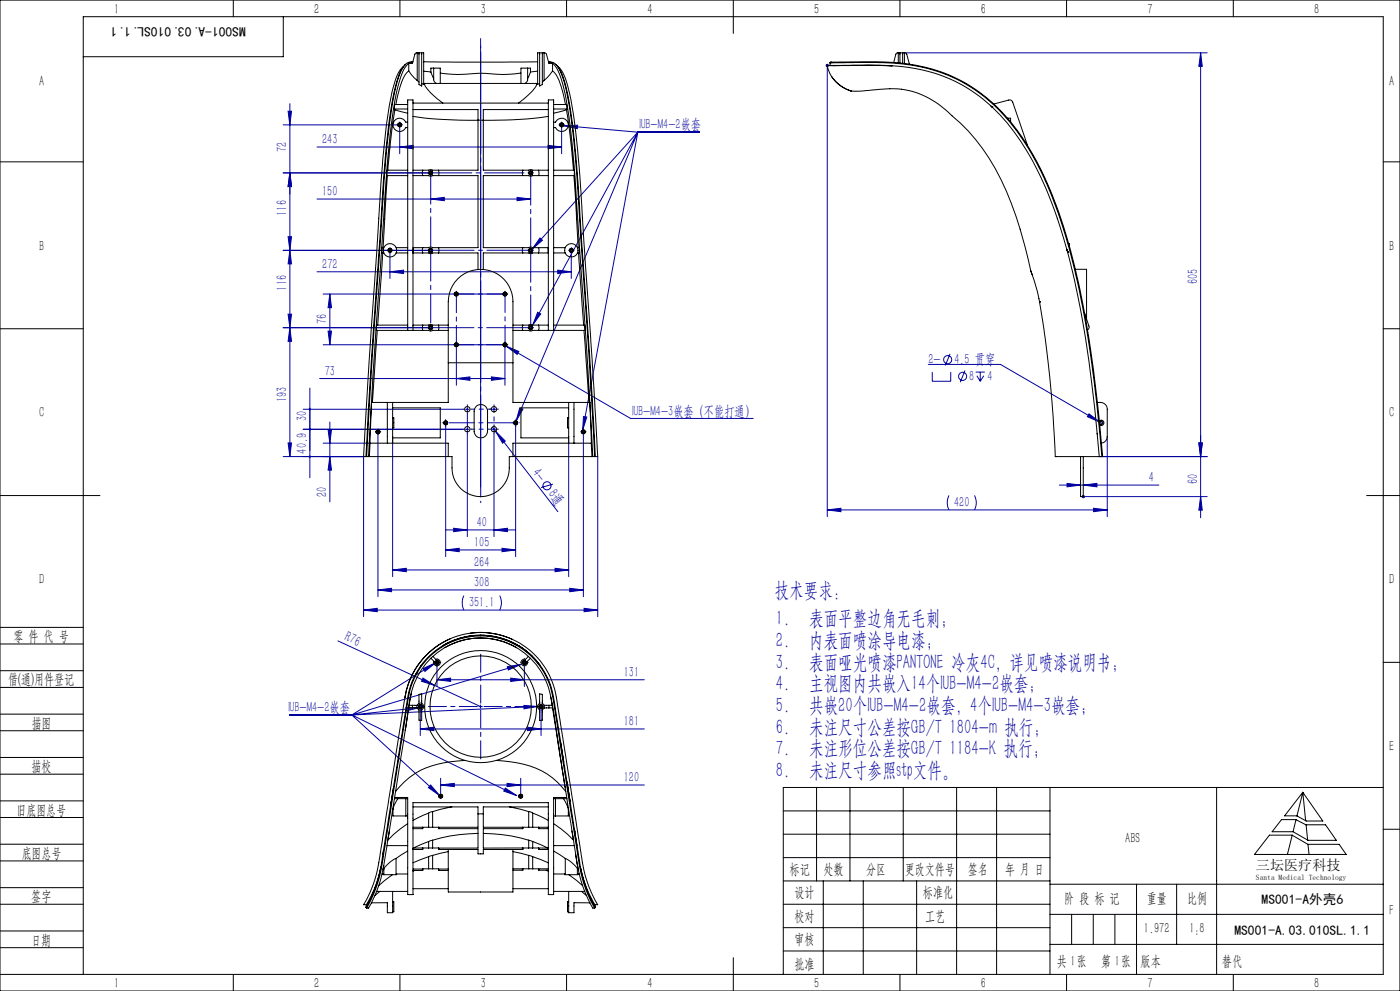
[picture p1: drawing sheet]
<svg xmlns="http://www.w3.org/2000/svg" width="420mm" height="297mm" viewBox="0 0 420 297" stroke-linecap="round" stroke-linejoin="round" font-family="sans-serif">
<g fill="none" stroke="#0000a0" stroke-width=".3">
<path d="M144.2 11.6v134.3M247.7 19.6h1M247.8 19.3l.7 .7M248.2 19.1v135.7M248.5 19.3l-.7 .7M270.8 15.8h91.4M360.2 15.8v139.4M360.2 15.8l.5 4.1h-1zM84.9 37.4h35.5M86.4 33.3h1.1l-.5 4.1zM87 31.1v105.7M119.9 36.9v1"/>
<path d="M119.9 38.2v7.9M168 37.4h1M168.5 36.9v1M168.5 38.2v7.9M169.2 37.7l4.1-.2-.1 1.1zM169.2 37.7l22.1 1.9M191.3 39.6h18.5M191.3 39.6l-31.7 35.1M191.3 39.6l-31.5 57.8M191.3 39.6l-36.5 86.6M191.3 39.6l-16.5 89.3M87 51.8l.5 4.1h-1.1z"/>
<path d="M95.1 44.1h73.4M95.1 59.7h64.1M119.9 44.1l4.1-.5v1zM129.2 59.7l4.1-.5v.9zM129.2 51.3v1M129.7 51.8h-44.8M155.1 59.2l4.1 .5-4.1 .4zM158.7 51.8h1M159.2 51.3v1M164.4 43.6l4.1 .5-4.1 .5zM86.4 70.9h1.1l-.5 4.1zM87 75l.5 4.1h-1.1z"/>
<path d="M117 74.5v1M117 75.8v7.7M129.2 74.5v1M129.7 75h-44.8M158.7 75h1M159.2 74.5v1M162 71.3l.7 .7-3.1 2.7zM170.9 75h1M171.4 74.5v9M84.9 98.2h44.8M86.4 94.2h1.1l-.5 4zM87 98.2l.5 4.1h-1.1z"/>
<path d="M95.1 81.5h76.3M98.4 99.2h1l-.4 4.1zM99 88.1l.4 4.1h-1zM99 88.1v15.2M117 81.5l4.1-.5v1zM129.2 97.7v1M136.9 87.6v1M151.5 87.6v1M152 88.1h-55.1M158.7 98.2h1M159.2 97.7v1M161.3 93.6l.9 .5-2.4 3.3z"/>
<path d="M167.3 81l4.1 .5-4.1 .5zM93 116.3v26.9M95.9 113.4h55.6M136.9 102.8v12.7M136.9 113.4l4.1-.4v1zM147.4 113l4.1 .4-4.1 .6zM151.5 102.8v12.7M151.9 103.7l3.7 1.6-.4 .9zM151.9 103.7l37.3 21.7h36.8M152 103.3h-55.1M278.5 109.2h21.6l29.9 17.3M279.7 111.5v2.8h5.5v-2.8"/>
<path d="M285 106l-1.4 3.5M289.5 111.1l-1.4 3.4M292.7 111.5h2.8M293.1 112.6l1 1.7M294.1 111.5v2.8M295.1 112.6l-1 1.7M84.9 136.8h24.2v48M86.4 132.7h1.1l-.5 4.1zM90.9 122.7h48M96.9 132.8h14.1M98.4 128.8h1l-.4 4zM99 136.8l.4 4.1h-1z"/>
<path d="M99 126.5v23.9M112.9 129.4h1M113.4 128.9v49.9M117.8 130.8v42M133.2 126.7h1M133.7 126.2v40.6M138.9 128.7h-48M139.7 122.7h1M139.7 128.7h1M140.2 122.1v1.1M140.2 128.1v1M140.2 129.9v30.9"/>
<path d="M147.7 122.7h1M147.7 128.7h1M147.7 128l1 1.3M148.2 122.1v1.1M148.2 128.1v1M148.2 129.9v30.9M148.7 129.3l2.9 2.9-.8 .6zM148.7 129.3l18.7 24M154.2 126.7h1M154.7 126.2v40.6M155.9 122.2l1 .4-2.1 3.6zM170.6 130.8v42"/>
<path d="M174.5 129.4h1M175 128.9v49.9M175 124.8l1 .2-1.2 3.9zM179.3 136.8v48M326.7 124l3.3 2.5-3.8-1.6zM329.7 136.8h32.5M330 126.5l.8 .5M332.2 130.8v24M359.7 132.7h1l-.5 4.1zM133.8 158.8h20.8M136.1 158.3l4.1 .5-4.1 .5zM148.2 158.8l4.1-.5v1z"/>
<path d="M165.9 145.1l-3.6 1M248.2 152.8h84M248.2 152.8l4.1-.5v1zM284.7 148.5l-.5 2.2 .5 2.1M292.3 148.5l.6 1.9-.1 .9-.5 1.5M317.8 145.4h29.9M320.1 144.9l4.1 .5-4.1 .5zM324.6 148.5l.7 .7M325 148.3v1M325 145.4l4.1-.5v1zM325.3 148.5l-.7 .7M328.1 152.3l4.1 .5-4.1 .5z"/>
<path d="M360.2 148.8l.5 4.1h-1zM362.2 148.8h-37.7M113.4 176.8l4.1-.5v1zM113.4 176.8h61.6M117.8 170.8l4.1-.5v1zM117.8 170.8h52.8M133.7 164.8l4.1-.5v1zM133.7 164.8h21M139.2 178.5l-.5 1.8v1.3l.5 1.2M149.9 178.5l.5 1.8-.5 2.5M150.6 164.3l4.1 .5-4.1 .5zM166.5 170.3l4.1 .5-4.1 .5z"/>
<path d="M170.9 176.3l4.1 .5-4.1 .5zM101.4 192.1l29 13.3M109.1 182.8l4.1-.5v1zM109.1 182.8h70.2M130.6 198.5h1M130.7 198.6l-25.1 15.7M131.1 198v7.7M152.2 199.8l4-.7-3.7 1.7zM156.2 199.1l-50.6 15.2M156.8 198.5h1M157.3 198v7.7M175.2 182.3l4.1 .5-4.1 .5z"/>
<path d="M87 214.3h18.6M105.6 214.3l26.3 24.1M105.6 214.3l49.4 24.1M121.7 212l4.2 .1-4.1 .9zM125.6 211.8h1M125.9 212.1l-20.3 2.2M126.1 211.3v9.1M126.1 218.5l4.1-.6v1.1zM126.1 218.5h67.2M126.9 203.2l3.5 2.2-3.9-1.2zM126.9 200.4l3.8-1.8-3.2 2.6zM130.4 205.4l13.8 6.4"/>
<path d="M131.1 203.7l4.1-.5v1zM131.1 203.7h62.2M143.7 211.8h1M144.2 211.3v1M153.2 203.2l4.1 .5-4.1 .5zM157.2 211.4l4.1 .3-4.1 .7zM158.2 217.9l4.1 .6-4.1 .5zM161.3 211.7l-55.7 2.6M161.8 211.8h1M162.3 211.3v9.1M129.2 235.3l2.7 3.1-3.4-2.4zM132.2 235.3l4.1-.5v1z"/>
<path d="M132.2 233.3v5.3M132.2 235.3h61.1M151.6 236.2l3.4 2.2-3.9-1.3zM152.1 234.8l4.1 .5-4.1 .5zM156.2 233.3v5.3"/>
<circle cx="284.3" cy="107.8" r="1.2"/>
<circle cx="288.8" cy="112.8" r="1.2"/>
<circle cx="164.1" cy="145.6" r="1.21"/>
</g>
<g fill="none" stroke="#0000a0" stroke-width=".3" stroke-dasharray="30.5 1.3 1.3 1.3">
<path d="M119.4 37.4h-.3M119.9 36.9v-.3M119.9 37.9v.3M120.4 37.4h.3M168 37.4h-.3M168.5 36.9v-.3M168.5 37.9v.3M169 37.4h.3M128.7 51.8h-.3M129.2 51.3v-.3M158.7 51.8h-.3M159.2 51.3v-.3"/>
<path d="M159.7 51.8h.3M116.5 75h-.3M117 74.5v-.3M117 75.5v.3M117.5 75h.3M128.7 75h-.3M129.2 74.5v-.3M158.7 75h-.3M159.2 74.5v-.3M159.7 75h.3M170.9 75h-.3M171.4 74.5v-.3"/>
<path d="M171.4 75.5v.3M171.9 75h.3M128.7 98.2h-.3M129.2 97.7v-.3M129.2 98.7v.3M136.4 88.1h-.3M136.9 87.6v-.3M151 88.1h-.3M151.5 87.6v-.3M152 88.1h.3M158.7 98.2h-.3M159.2 97.7v-.3"/>
<path d="M159.2 98.7v.3M159.7 98.2h.3M136.4 103.3h-.3M136.9 102.8v-.3M136.9 103.8v.3M137.4 103.3h.3M151.5 102.8v-.3M151.5 103.8v.3M152 103.3h.3M112.9 129.4h-.3M113.4 128.9v-.3M113.4 129.9v.3"/>
<path d="M113.9 129.4h.3M132.7 126.7h.1M133.7 125.7h.1M133.7 127.7v.1M139.2 122.6h-.3M139.2 128.6h-.3M140.2 121.6v-.3M140.2 123.6v3.8M140.2 127.6v-.3M140.2 129.6v.3M141.2 128.6h.3M147.2 122.6h-.3"/>
<path d="M148.2 121.6v-.3M148.2 127.6v-.3M148.2 129.6v.3M149.2 122.6h.3M149.2 128.6h.3M153.7 126.7h.1M154.7 125.7h.1M154.7 127.7v.1M155.7 126.7h.1M174.5 129.4h-.3M175 128.9v-.3M175 129.9v.3"/>
<path d="M175.5 129.4h.3M130.1 198.5h-.1M131.1 197.5v-.1M131.1 199.5v.2M132.1 198.5h.1M156.3 198.5h-.1M157.3 197.5v-.1M157.3 199.5v.2M158.3 198.5h.1M125.1 211.7h-.1M126.1 210.7v-.1M126.1 212.7v.2"/>
<path d="M127.1 211.7h.1M161.3 211.7h-.1M162.3 210.7v-.1M162.3 212.7v.2M163.3 211.7h.1"/>
</g>
<path d="M143.2 211.7h-14.7M144.2 210.7v-14.7M144.2 212.7v14.7M145.2 211.7h14.7" fill="none" stroke="#0000a0" stroke-width=".3" stroke-dasharray="30.5 1.3 1.3 1.3" stroke-dashoffset="25"/>
<path d="M159.2 52.3v22.2" fill="none" stroke="#0000a0" stroke-width=".3" stroke-dasharray="30.5 1.3 1.3 1.3" stroke-dashoffset="21.3"/>
<path d="M136.9 88.6v14M151.5 88.6v13.9M151 103.3h-13.9" fill="none" stroke="#0000a0" stroke-width=".3" stroke-dasharray="30.5 1.3 1.3 1.3" stroke-dashoffset="25.4"/>
<path d="M129.2 52.3v21.5" fill="none" stroke="#0000a0" stroke-width=".3" stroke-dasharray="30.5 1.3 1.3 1.3" stroke-dashoffset="21.6"/>
<path d="M129.7 51.8h27.5" fill="none" stroke="#0000a0" stroke-width=".3" stroke-dasharray="30.5 1.3 1.3 1.3" stroke-dashoffset="18.6"/>
<path d="M129.2 75.5v21.3" fill="none" stroke="#0000a0" stroke-width=".3" stroke-dasharray="30.5 1.3 1.3 1.3" stroke-dashoffset="21.7"/>
<path d="M129.7 75h28.9" fill="none" stroke="#0000a0" stroke-width=".3" stroke-dasharray="30.5 1.3 1.3 1.3" stroke-dashoffset="17.9"/>
<path d="M159.2 75.5v22" fill="none" stroke="#0000a0" stroke-width=".3" stroke-dasharray="30.5 1.3 1.3 1.3" stroke-dashoffset="21.4"/>
<path d="M129.7 98.2h28.7" fill="none" stroke="#0000a0" stroke-width=".3" stroke-dasharray="30.5 1.3 1.3 1.3" stroke-dashoffset="18"/>
<path d="M137.4 88.1h13.4" fill="none" stroke="#0000a0" stroke-width=".3" stroke-dasharray="30.5 1.3 1.3 1.3" stroke-dashoffset="25.7"/>
<path d="M134.7 126.7h19.1" fill="none" stroke="#0000a0" stroke-width=".3" stroke-dasharray="30.5 1.3 1.3 1.3" stroke-dashoffset="22.8"/>
<path d="M141.2 122.6h6.3" fill="none" stroke="#0000a0" stroke-width=".3" stroke-dasharray="30.5 1.3 1.3 1.3" stroke-dashoffset="29.2"/>
<path d="M148.2 123.6v3.9" fill="none" stroke="#0000a0" stroke-width=".3" stroke-dasharray="30.5 1.3 1.3 1.3" stroke-dashoffset="30.5"/>
<path d="M147.2 128.6h-5.7" fill="none" stroke="#0000a0" stroke-width=".3" stroke-dasharray="30.5 1.3 1.3 1.3" stroke-dashoffset="29.5"/>
<path d="M144.2 13.9v136.7" fill="none" stroke="#0000a0" stroke-width=".3" stroke-dasharray="30.5 1.3 1.3 1.3" stroke-dashoffset="-1.7"/>
<g fill="none" stroke="#000" stroke-width=".3">
<path d="M0 0h420v297h-420zM70 0v5M85 5v12h-60M120 0v5M170 0v5M220 0v10M270 0v5M320 0v5M370 0v5M0 48.5h25M415 48.5h5M0 98.5h25"/>
<path d="M415 98.5h5M0 148.5h30M410 148.5h10M0 193h25M0 188h25M415 198.5h5M0 206h25M0 201h25M0 219h25M0 214h25M0 232h25M0 227h25"/>
<path d="M245 236v28M255 236v28M271 236v28M287 236v56M299 236v56M315 236v56M365 236v56M390.8 237.5l6 8.6h-4.9l-2.9-1.6h-3.6zM390.8 237.5l-1.7 7M390.8 237.5l.9 8.5M415 236h-180v56M0 245h25"/>
<path d="M0 240h25M0 258h25M0 253h25M235 243h80M235 250h80M235 257h80M380.8 250.3h6.8l4.8 2.7h9.3l2.2 3.1h-27.6zM384.5 245.6h4.3l3 1.6h5.9l3.2 4.6h-8.5l-4.5-2.5h-6.3zM387.7 250.3l-1.5 5.8M388.8 245.7l-.9 3.6M391.8 247.2l.5 4.5M392.4 253l.3 3.1"/>
<path d="M415 248.5h5M0 271h25M0 266h25M0 279h25M235 271h80M235 264h80M235 278h80M247 264v28M259 264v28M275 264v28M315 274h100M315 265h100"/>
<path d="M321.5 274v9M328 274v9M334.5 274v9M341 265v27M353 265v18M0 292h415v-287h-390v287M0 284h25M70 292v5M120 292v5M170 292v5M220 287v10M235 285h80"/>
<path d="M270 292v5M315 283h100M320 292v5M370 292v5"/>
</g>
<g fill="#0000a0">
<path d="M126.9 203.2l3.5 2.2-3.9-1.2z"/>
<path d="M148.7 129.3l2.9 2.9-.8 .6z"/>
<path d="M151.9 103.7l3.7 1.6-.4 .9zM162 71.3l.7 .7-3.1 2.7zM169.2 37.7l4.1-.2-.1 1.1zM161.3 93.6l.9 .5-2.4 3.3zM155.9 122.2l1 .4-2.1 3.6zM175 124.8l1 .2-1.2 3.9zM129.2 235.3l2.7 3.1-3.4-2.4zM151.6 236.2l3.4 2.2-3.9-1.3zM121.7 212l4.2 .1-4.1 .9zM126.9 200.4l3.8-1.8-3.2 2.6zM152.2 199.8l4-.7-3.7 1.7zM157.2 211.4l4.1 .3-4.1 .7z"/>
<path d="M248.2 152.8l4.1-.5v1zM328.1 152.3l4.1 .5-4.1 .5z"/>
<path d="M360.2 148.8l.5 4.1h-1zM359.7 132.7h1l-.5 4.1z"/>
<path d="M155.1 59.2l4.1 .5-4.1 .4zM129.2 59.7l4.1-.5v.9zM152.1 234.8l4.1 .5-4.1 .5zM132.2 235.3l4.1-.5v1zM153.2 203.2l4.1 .5-4.1 .5zM131.1 203.7l4.1-.5v1z"/>
<path d="M119.9 44.1l4.1-.5v1zM164.4 43.6l4.1 .5-4.1 .5zM117 81.5l4.1-.5v1zM167.3 81l4.1 .5-4.1 .5zM136.9 113.4l4.1-.4v1zM147.4 113l4.1 .4-4.1 .6zM117.8 170.8l4.1-.5v1zM166.5 170.3l4.1 .5-4.1 .5zM133.7 164.8l4.1-.5v1zM150.6 164.3l4.1 .5-4.1 .5zM113.4 176.8l4.1-.5v1zM170.9 176.3l4.1 .5-4.1 .5zM136.1 158.3l4.1 .5-4.1 .5zM148.2 158.8l4.1-.5v1zM126.1 218.5l4.1-.6v1.1zM158.2 217.9l4.1 .6-4.1 .5zM326.7 124l-.5 .9 3.8 1.6z"/>
<path d="M86.4 94.2h1.1l-.5 4zM87 75l.5 4.1h-1.1zM87 51.8l.5 4.1h-1.1zM86.4 33.3h1.1l-.5 4.1z"/>
<path d="M86.4 132.7h1.1l-.5 4.1zM87 98.2l.5 4.1h-1.1zM92.7 136.6a.34 .34 0 0 0 .1 .5 .34 .34 0 0 0 .5-.2 .34 .34 0 0 0-.3-.4v.3v-.3zM92.7 128.4v.5l.3 .1v-.3v.3a.34 .34 0 0 0 .2-.5 .34 .34 0 0 0-.5-.1z"/>
<path d="M99 88.1l.4 4.1h-1zM98.4 99.2h1l-.4 4.1zM87 51.8l.5 4.1h-1.1zM86.4 70.9h1.1l-.5 4.1zM92.7 122.4v.4l.3 .2v-.3v.3a.34 .34 0 0 0 .2-.5 .34 .34 0 0 0-.5-.1zM92.7 128.4a.34 .34 0 0 0 .1 .5 .34 .34 0 0 0 .5-.2 .34 .34 0 0 0-.3-.4v.4v-.4z"/>
<path d="M98.4 128.8h1l-.4 4zM99 136.8l.4 4.1h-1z"/>
<path d="M360.2 15.8l.5 4.1h-1zM359.7 132.7h1l-.5 4.1z"/>
<path d="M109.1 182.8l4.1-.5v1zM175.2 182.3l4.1 .5-4.1 .5z"/>
<path d="M320.1 144.9l4.1 .5-4.1 .5zM325 145.4l4.1-.5v1z"/>
</g>
<g fill="none" stroke="#000" stroke-width=".3">
<path d="M121 19.9a9.3 9.3 0 0 0-2.8 5.5 185.3 185.3 0 0 0-4.1 32.3l-3.4 50.5-1.6 28.6h1.7M121.6 19.3l-.9 1.1-.9 1.9-1.3 4.4a140.6 140.6 0 0 0-3 21.8l-4.1 60.1-1.6 28.2M123.9 18.6l-.6 .1a6.4 6.4 0 0 0-3.2 4.7 125.5 125.5 0 0 0-3.9 25.5l-4.8 71.7M123.9 18.5a3.1 3.1 0 0 0-3.3 2.2l-.8 1.8a101.9 101.9 0 0 0-3.9 23.2l-4.2 60.9-1.7 30.2M125.2 15.8h.5M125.2 15.8l-.7 .3-.8 2.9h-1.1v2.3M125.2 15.8v8.3M125.7 15.8v9.5l.8 .5v-10M125.7 15.8h.8M126.5 15.8h.6v9.4M127.1 18.5h34.2M161.9 15.8h-.6v9.4l.6-.2"/>
<path d="M161.9 15.8v10l.8-.5v-9.5M161.9 15.8h.8M162.7 15.8h.5M163.2 15.8l.7 .3 .8 2.9h1.1v2.3M163.2 15.8v8.3M164.5 18.6a3.5 3.5 0 0 1 2.9 2.6 65.1 65.1 0 0 1 3.9 18.9 711.5 711.5 0 0 1 2.8 38l2.9 42.5M164.5 18.5a3.1 3.1 0 0 1 3.1 1.9 46.8 46.8 0 0 1 3.8 15.3 975.5 975.5 0 0 1 3.5 44.6l1.8 27 1.7 29.5M166.8 19.3l.8 .9 .8 1.6 1.4 4.1 1.3 6.7 1.2 9.3 1.1 13.1 3.4 50.8 1.8 31M167.3 19.9a8.7 8.7 0 0 1 2.9 5.5 169.9 169.9 0 0 1 4 30.6l3.8 57.1 1.3 23.7h-1.7M248.2 19.6a9.6 9.6 0 0 0 5.7 7.1l1.5 .6M248.2 19.6h5.7a127.3 127.3 0 0 1 20.8 1 45.8 45.8 0 0 1 29.6 19 103.7 103.7 0 0 1 14.9 32.3 227.7 227.7 0 0 1 6.5 29.6l2.7 20.7 1.4 14.6M248.2 19.6h13.6l5.8 .2"/>
<path d="M249 18.8h15.7a48.2 48.2 0 0 1 34.9 14.1 71 71 0 0 1 11.8 16.8 150.6 150.6 0 0 1 12.9 40 434.7 434.7 0 0 1 6.3 47.1M249 18.8h.1M249 18.8v.8M249.2 18.6l-.2 .2M249.2 18.6h3.6a157.5 157.5 0 0 1 19.3 .5 47.8 47.8 0 0 1 34.6 22.1 119.3 119.3 0 0 1 14.5 34.1 336.5 336.5 0 0 1 9.2 57.8l.4 3.7h-14.2M249.2 18.6h.1M269.5 15.8h.5M269.5 15.8l-.5 .1-.3 .4-.6 2.4M269.5 15.8v3M270 15.8v3.1M270 15.8h.8M270.8 15.8v3.2"/>
<path d="M270.8 15.8h.5M271.3 15.8l.7 .3 .8 3.2M271.3 15.8v3.2M118.3 32.7l.2 .2M118.3 32.7h4M118.5 32.9l-1 6.1-1.2 12M118.5 32.9l3.8 1M122.3 36.6h-.6a2.01 2.01 0 0 0-3-.8 2.01 2.01 0 0 0 0 3.2 2.01 2.01 0 0 0 3-.8h.6M122.3 31.3h-3.9l-.1 1.4M122.6 21.3l-1 1.1-1.1 2.2-1.8 6.7M122.6 21.3l2.6 2.8M123.9 32.8h19.5v18.2h-13.6l-.6-.2-.6 .2h-4.7"/>
<path d="M123.9 34.9a117 117 0 0 0 19.5 1.2M123.9 30.9h40.6M125.2 24.1l.5 .5M126.5 25l.6 .2M127.1 21.3l2.2 .3M129.3 21.6l.8 1.9M130.1 20.4v3.8l.8 .8M130.1 20.4h2v4.6M130.1 20.4h-.8v1.2M132.1 21.9l.5 .1a44.3 44.3 0 0 0 11.6-.1 45 45 0 0 0 12.1 0M132.9 30.9l-3.9-3.3a4 4 0 0 1-1.6-2.6h33.6a8.6 8.6 0 0 1-3.4 4.3l-2.1 1.6M143.4 36h1.6"/>
<path d="M158.3 20.4v3.8l-.8 .8M158.3 20.4h-2v4.6M158.3 20.4h.8v1.2M159.1 21.6l-.8 1.9M161.3 21.3l-2.2 .3M163.2 24.1l-.5 .5M164.5 32.8h-19.5v18.2h13.6l.6-.2 .6 .2h4.7M164.5 34.9a124.4 124.4 0 0 1-19.5 1.2M165.8 21.3a13.8 13.8 0 0 1 3.3 7.5l.6 2.5M165.8 21.3l-2.6 2.8M166.1 36.6h.6a2.01 2.01 0 0 1 3-.8 2.01 2.01 0 0 1 0 3.2 2.01 2.01 0 0 1-3-.8h-.6M166.1 31.3h3.9l.1 1.4"/>
<path d="M166.1 32.7h4M169.9 32.9l1.1 7.7 1 10.4M169.9 32.9l-3.8 1M170.1 32.7l-.2 .2M249.6 23a10.1 10.1 0 0 0 5.8 4.3M255.4 27.3h2.2l3.7-.3a40.8 40.8 0 0 1 11.3 .1 27.1 27.1 0 0 1 13 7.6 60 60 0 0 1 17.8 26.3 135.3 135.3 0 0 1 5.8 20.2M297.1 31.6l.1 .1M297.2 31.6v.1M297.3 31.9h.1M297.4 31.9h.1M297.5 31.9v.1M297.6 32.1h.1"/>
<path d="M297.6 32v.1M298.1 31.2l4.5-1.2a.95 .95 0 0 1 1.2 .6l4.5 13M302.2 35.4h1M303.2 35.5v1M116.2 52.6l-1.3 21.6M122.3 51h-6.2v1.6h6.2M123.9 52.6h4.7l.6 .2 .6-.2h13.6v21.6h-13.6l-.6-.2-.6 .2h-4.6l-.1 1.6h4.7l.6 .2 .6-.2h13.6v4.9M126.8 51v1.6M131.6 51v1.6M156.8 51v1.6M161.6 51v1.6M164.5 52.6h-4.7l-.6 .2-.6-.2h-13.6v21.6h13.6l.6-.2 .6 .2h4.6l.1 1.6h-4.7l-.6 .2-.6-.2h-13.6v4.9"/>
<path d="M166.1 51h6.2v1.6h-6.2M172.2 52.6l1.3 21.6M114.8 75.8l-1.5 21.6M115.1 74.2h-.5v1.6h.5M118.8 74.2h3.5M118.8 75.8h3.5M126.8 74.2v1.6M131.6 74.2v1.6M156.8 74.2v1.6M161.6 74.2v1.6M166.1 74.2h3.5M166.1 75.8h3.5"/>
<path d="M173.2 74.2h.6v1.6h-.6M173.6 75.8l1.5 21.6M320 74.5h.1M320.1 74.9h.1M320.1 74.8v.1M320.1 75h.1M320.2 75.3h.1M320.3 75.4v.1M320.3 75.5h.1M320.3 75.6h.1M320.6 73h.2v.7M113.2 99l-1.5 21.6"/>
<path d="M122.3 99v-69.1h1.6v69.1M122.3 97.4h-9.3l-.1 1.6h15.7l.6 .2 .6-.2h4.7M123.9 97.4h4.7l.6-.2 .6 .2h4.7M126.8 97.4v1.6M131.6 97.4v1.6M153.9 97.4h4.7l.6-.2 .6 .2h4.7M156.8 97.4v1.6M161.6 97.4v1.6M164.5 99v-69.1h1.6v69.1M166.1 97.4h9.3l.1 1.6h-15.7l-.6 .2-.6-.2h-4.7M175.2 99l1.5 21.6M309.2 81.2l2 6.2 .7 3.1"/>
<path d="M309.2 81.2l.5 1.2M311.9 90.5a360.8 360.8 0 0 1 4.7 46.3M311.9 90.5h.1M322.6 80.7h3.4v14.9M325.4 93.8l1.3 4.1-.1 .7-.4 .3M134.5 108.7h19.4M110.8 136.8h23.7M111 132.8h23.5v4M111 132.8l-.2 4M111.4 120.6l-.8 16.2M111.4 120.6h23.1v-30.2a9.7 9.7 0 0 1 9.7-9.7 9.7 9.7 0 0 1 9.7 9.7v30.2h23.1M111.4 120.6l-.4 12.2"/>
<path d="M116.2 120.6v12.2M117.8 120.6v12.2M117.8 125.2h.3v3h-.3M117.8 122.2h14.3v9h-14.3M134.5 136.8h1.1a17.3 17.3 0 0 0 .3 5.8 8.6 8.6 0 0 0 9.5 6.2 8.6 8.6 0 0 0 7.4-8.6v-3.4h1.1M142.8 121.8a2.01 2.01 0 0 1 2.2-.4 2.01 2.01 0 0 1 1.3 1.9v6a2.01 2.01 0 0 1-2 1.9 2.01 2.01 0 0 1-2.1-1.9v-6zM153.9 136.8h23.7M170.6 120.6v12.2M170.6 125.2h-.3v3h.3M170.6 122.2h-14.3v9h14.3M172.2 120.6v12.2M177 120.6l.8 16.2"/>
<path d="M177 120.6l.4 12.2M177.4 132.8l.2 4M177.4 132.8h-23.5v4M316.6 136.8h.1M324.2 136.8v12h.8v-12M329.1 129.9v.2M329.2 120.6a2.27 2.27 0 0 1 3 2v8.2a2.01 2.01 0 0 1-1.8 2M329.8 126.2a.79 .79 0 0 1 1.1-.1 .79 .79 0 0 1 .1 1.1 .79 .79 0 0 1-1.1 .1M126.4 199.4l-.1 .2M129.9 196.7l.8 .9a.99 .99 0 0 1 1.4 .8 .99 .99 0 0 1-1.1 1.1 .99 .99 0 0 1-.8-1.3l-.9-.9M132.9 193.5h-.1a22.1 22.1 0 0 1 26.9 3.2M135.1 191.4a23.1 23.1 0 0 0-12.6 13.6l-1 3.9"/>
<path d="M144.2 191.2a21.7 21.7 0 0 1 21.4 19.6l6.3 40.3a63.9 63.9 0 0 0 4.1 17.4l1 2.1M144.2 191.2a21.7 21.7 0 0 0-21.5 20l-6.4 40.8a57.4 57.4 0 0 1-4.4 17.5l-.5 1.1M144.2 189.5l-3.3 .3a23.1 23.1 0 0 0-18.5 15.3l-.9 3.8M144.2 189.5l1.5 .1a23.3 23.3 0 0 1 21.6 21.9l7.5 47.4 .7 3.3 1 3.1 1.5 3.5 1.3 2.3h-.8M144.2 191.2a21 21 0 0 0-10.7 2.9M144.2 191.2a21 21 0 0 1 10.7 2.9M144.2 189.5l4.8 .6 4.6 1.5M144.2 189.5l-3.1 .3M155.6 193.5l4.1 3.2M158.5 196.7l-.8 .9a.99 .99 0 0 0-1.4 .8 .99 .99 0 0 0 1.1 1.1 .99 .99 0 0 0 .8-1.3l.9-.9M159.7 196.7l2.5 2.9-.2-.2M121.5 208.9l-7.9 49.6a34.9 34.9 0 0 1-4.5 12.6h.8"/>
<path d="M121.5 208.9h.1M122.6 212.2l-1 6.7M122.6 207.5h.1M122.8 211.4h1.7a1.12 1.12 0 0 0 1.2-1.3v-2l.8-.1v2.1a1.26 1.26 0 0 0 .6 1.4v.6a1.24 1.24 0 0 0-.6 1.3v2.5l-.8-.1v-3.1l-.5-.5h-2.6M122.8 211.4l-.2 .8M123.4 207.7l-.6 3.7M123.4 207.7h.1M123.7 211.4v.8M124.8 201.8h.1M164.7 211.4v.8M165.2 208.9l.4 2.5M165.6 211.4h-1.7a1.12 1.12 0 0 1-1.2-1.3v-2l-.8-.1v2.1a1.26 1.26 0 0 1-.6 1.4v.6a1.24 1.24 0 0 1 .6 1.3v2.5l.8-.1v-3.1l.5-.5h2.6"/>
<path d="M165.6 211.4l.2 .8M165.8 207.5h.1M165.8 212.2l3.7 23.8M167.6 218.5v.3M118 236.1l-.7 4.9 .1-.9M118.3 239.4h4M118.4 239h3.9v29.1h1.6v-27.5h40.6v27.5h1.6v-29.1h3.9M119.4 239.4h-.1a7.2 7.2 0 0 0-1.4 3.3v1.9l3.8-.1M121.7 239.4v5.1M131.9 238.7l.2-.2 .4 .2M139.5 227.9a27.9 27.9 0 0 0-16.8 5.2l-4 4.1M148.9 227.9a29.5 29.5 0 0 1 16.9 5.2l3.9 4.1"/>
<path d="M155.9 238.7l.2-.2 .4 .2M166.1 239.4h4M166.7 239.4v5.1M168.2 222.5l.9 5.8M169 239.4l1.4 2.8 .1 2.4-3.8-.1M170.1 234.2l.9 6.1M170.1 234.5l.9 5.7M114.2 259.9l-1.6 5.7-2.7 5.5M115 255.1l-.1 1M115.1 259.4l-.2 1.1 .2-.2M116.1 253.4h6.2M116.8 249l-.4 2.5"/>
<path d="M118.8 257.3l-1.9 1.1-1.8 1.9M118.8 257.3v4.6h3.5M121.7 244.5h.6M122.3 246.8l-4.2 3.2-1.8 1.8M122.3 255.1l-3.5 2.2M123.9 241.8h19.5v6.1h-13.6M123.9 247.9h4.7M123.9 248.4h2.9M124 254.2l-.1 .4h2.9M126.8 247.9v.5zM126.8 254.1v.5M126.8 254.1h1.8"/>
<path d="M126.8 254.1l-2.8 .1M128.6 243.7l-4.7 2.2M128.6 247.9h1.2M128.6 252.2l-4.6 2M128.6 254.1h1.2M128.6 256.7l-4.7 1.9M128.6 243.7v4.2M128.6 252.2v1.9M128.6 256.7v3.7M129.8 243.2l-1.2 .5M129.8 251.8l-1.2 .4M129.8 256.4l-1.2 .3"/>
<path d="M129.8 243.2v4.7M129.8 251.8v2.3M129.8 256.4v4M131.6 254.1v.5zM131.6 247.9v.5zM131.6 248.4h11.8v5.8l-13.6-.1M131.6 254.6h11.8v1.3h1.6v-1.3h11.8M134.5 255.2l-4.7 1.2M134.5 254.6v12.7h19.4v-12.7M135.6 241.8l-5.8 1.4M143.4 249.8a50.2 50.2 0 0 0-13.6 2M143.4 243.9h1.6"/>
<path d="M145 249.8a49.7 49.7 0 0 1 13.6 2M152.8 241.8l5.8 1.4M153.9 255.2l4.7 1.2M156.8 254.2v.4zM156.8 247.9v.5zM156.8 248.4h-11.8v5.8l13.6-.1M158.6 243.2l1.2 .5M158.6 247.9h1.2M158.6 251.8l1.2 .4M158.6 254.1h1.2M158.6 256.4l1.2 .3M158.6 243.2v4.7"/>
<path d="M158.6 251.8v2.3M158.6 256.4v4M159.8 243.7l4.7 2.2M159.8 252.2l4.6 2M159.8 256.7l4.7 1.9M159.8 247.9h4.7M159.8 254.1h1.8M159.8 243.7v4.2M159.8 252.2v1.9M159.8 256.7v3.7M161.6 247.9v.5zM161.6 254.2v.4"/>
<path d="M161.6 248.4h2.9M161.6 254.1v.5M161.6 254.1l2.8 .1M164.4 254.2l.1 .4h-2.9M164.5 241.8h-19.5v6.1h13.6M166.1 246.8l4.2 3.2 1.7 1.8M166.1 255.1l3.5 2.2M166.1 244.5h.6M166.1 253.4h6.2M169.6 257.3a9.3 9.3 0 0 1 3.6 3M169.6 257.3v4.6h-3.5M171.6 249l.4 2.5"/>
<path d="M172.4 249.3l-.1-.7 .8 4.9M172.7 255.8l.8 4.7M109.8 271.9l2.5-5.2 1.1-3.3 .8-3.4 7.4-46.2a30 30 0 0 1 4-13.2l.1-.3a22.2 22.2 0 0 1 24-9.2 22.2 22.2 0 0 1 16.7 19.6l7.8 49.6 1.5 5.4 2.9 6.2M109.8 271.9l.2 .3M109.9 271.1l-.1 .8M110 272.2l2.6-5.5 1.8-6.4 6.2-39.1a137.2 137.2 0 0 1 2.8-15.6 22 22 0 0 1 23.1-14.9 22 22 0 0 1 19.6 19.4l6.1 39a99.1 99.1 0 0 0 2.8 15.4l1.4 3.6 2 4.1M111.4 270.6l-.8 1.6h-.6M113 267.2h9.3M113.9 267.2l-1.4 1.2M114.9 260.6h.1M115 261.9v.2h4v-.2M115.1 260.3v1.6h-.5"/>
<path d="M117.8 262.1l-4.2 3.3M117.8 267.2v6.3h-1.6v-3l-4.8 .1M117.8 270.3h.3v3h-.3M123.9 260.5h2.9v.4M123.9 260.9h2.9M123.9 266.3h10.6M124.4 260.9l-.5 .2M128.6 260.4h1.2M128.6 260.4h-1.8v.5M129.8 260.4h1.8v.5M131.6 260.9h2.9M134.5 260.5h-2.9v.4"/>
<path d="M153.9 260.4h4.7M153.9 260.8h2.9M153.9 266.3h10.6M156.8 260.4v.4zM158.6 260.4h1.2M159.8 260.4h4.7M161.6 260.4v.4zM161.6 260.8h2.9M163.9 260.8l.6 .3M166.1 267.2h9.3M169.4 261.9v.2h4v-.2M170.6 267.2v6.3h1.6v-3l4.8 .1"/>
<path d="M170.6 270.3h-.3v3h.3M170.6 262.1l4.2 3.3M173.2 260.3l.3 .2M173.2 260.3v1.6h.6M173.5 260.5v.1M174.2 260.2a34.3 34.3 0 0 0 4.3 10.9M174.4 267.2l1.5 1.2M177 270.6l.8 1.6h.6M178.5 271.1l.1 .8M178.6 271.9l-.2 .3"/>
<circle cx="119.9" cy="37.4" r=".33"/>
<circle cx="119.9" cy="37.4" r=".4"/>
<circle cx="119.9" cy="37.4" r=".54"/>
<circle cx="119.9" cy="37.4" r=".61"/>
<circle cx="168.5" cy="37.4" r=".61"/>
<circle cx="168.5" cy="37.4" r=".39"/>
<circle cx="168.5" cy="37.4" r=".55"/>
<circle cx="168.5" cy="37.4" r=".33"/>
<circle cx="129.2" cy="51.8" r=".61"/>
<circle cx="129.2" cy="51.8" r=".54"/>
<circle cx="129.2" cy="51.8" r=".39"/>
<circle cx="129.2" cy="51.8" r=".32"/>
<circle cx="159.2" cy="51.8" r=".32"/>
<circle cx="159.2" cy="51.8" r=".55"/>
<circle cx="159.2" cy="51.8" r=".4"/>
<circle cx="159.2" cy="51.8" r=".61"/>
<circle cx="117" cy="75" r=".6"/>
<circle cx="117" cy="75" r=".39"/>
<circle cx="117" cy="75" r=".55"/>
<circle cx="117" cy="75" r=".33"/>
<circle cx="117" cy="75" r="2"/>
<circle cx="129.2" cy="75" r=".6"/>
<circle cx="129.2" cy="75" r=".39"/>
<circle cx="129.2" cy="75" r=".55"/>
<circle cx="129.2" cy="75" r=".33"/>
<circle cx="159.2" cy="75" r=".4"/>
<circle cx="159.2" cy="75" r=".33"/>
<circle cx="159.2" cy="75" r=".56"/>
<circle cx="159.2" cy="75" r=".6"/>
<circle cx="171.4" cy="75" r=".39"/>
<circle cx="171.4" cy="75" r=".59"/>
<circle cx="171.4" cy="75" r=".33"/>
<circle cx="171.4" cy="75" r="2"/>
<circle cx="171.4" cy="75" r=".56"/>
<circle cx="129.2" cy="98.2" r=".61"/>
<circle cx="129.2" cy="98.2" r=".54"/>
<circle cx="129.2" cy="98.2" r=".4"/>
<circle cx="129.2" cy="98.2" r=".33"/>
<circle cx="136.9" cy="88.1" r=".32"/>
<circle cx="136.9" cy="88.1" r=".55"/>
<circle cx="136.9" cy="88.1" r=".6"/>
<circle cx="136.9" cy="88.1" r=".4"/>
<circle cx="151.5" cy="88.1" r=".61"/>
<circle cx="151.5" cy="88.1" r=".56"/>
<circle cx="151.5" cy="88.1" r=".39"/>
<circle cx="151.5" cy="88.1" r=".32"/>
<circle cx="159.2" cy="98.2" r=".33"/>
<circle cx="159.2" cy="98.2" r=".55"/>
<circle cx="159.2" cy="98.2" r=".41"/>
<circle cx="159.2" cy="98.2" r=".61"/>
<circle cx="136.9" cy="103.3" r=".6"/>
<circle cx="136.9" cy="103.3" r=".33"/>
<circle cx="136.9" cy="103.3" r=".4"/>
<circle cx="136.9" cy="103.3" r=".54"/>
<circle cx="151.5" cy="103.3" r=".61"/>
<circle cx="151.5" cy="103.3" r=".39"/>
<circle cx="151.5" cy="103.3" r=".55"/>
<circle cx="151.5" cy="103.3" r=".33"/>
<circle cx="113.4" cy="129.4" r=".6"/>
<circle cx="113.4" cy="129.4" r=".39"/>
<circle cx="113.4" cy="129.4" r=".55"/>
<circle cx="113.4" cy="129.4" r=".33"/>
<circle cx="133.7" cy="126.7" r=".32"/>
<circle cx="133.7" cy="126.7" r=".56"/>
<circle cx="133.7" cy="126.7" r=".41"/>
<circle cx="133.7" cy="126.7" r=".61"/>
<circle cx="140.2" cy="122.6" r=".81"/>
<circle cx="140.2" cy="128.6" r=".81"/>
<circle cx="148.2" cy="128.6" r=".8"/>
<circle cx="148.2" cy="122.6" r=".8"/>
<circle cx="154.7" cy="126.7" r=".61"/>
<circle cx="154.7" cy="126.7" r=".55"/>
<circle cx="154.7" cy="126.7" r=".32"/>
<circle cx="154.7" cy="126.7" r=".4"/>
<circle cx="175" cy="129.4" r=".4"/>
<circle cx="175" cy="129.4" r=".59"/>
<circle cx="175" cy="129.4" r=".33"/>
<circle cx="175" cy="129.4" r=".54"/>
<circle cx="330.4" cy="126.7" r=".44"/>
<circle cx="131.1" cy="198.5" r=".6"/>
<circle cx="131.1" cy="198.6" r=".56"/>
<circle cx="131.1" cy="198.6" r=".33"/>
<circle cx="131.1" cy="198.6" r=".4"/>
<circle cx="157.3" cy="198.6" r=".33"/>
<circle cx="157.3" cy="198.6" r=".55"/>
<circle cx="157.3" cy="198.5" r=".39"/>
<circle cx="157.3" cy="198.5" r=".6"/>
<circle cx="126.1" cy="211.8" r=".61"/>
<circle cx="126.1" cy="211.8" r=".4"/>
<circle cx="126.1" cy="211.8" r=".55"/>
<circle cx="126.1" cy="211.8" r=".32"/>
<circle cx="144.2" cy="211.8" r="15.2"/>
<circle cx="144.2" cy="211.8" r="16.8"/>
<circle cx="162.3" cy="211.8" r=".6"/>
<circle cx="162.3" cy="211.8" r=".32"/>
<circle cx="162.3" cy="211.8" r=".39"/>
<circle cx="162.3" cy="211.8" r=".54"/>
<circle cx="132.2" cy="238.6" r=".6"/>
<circle cx="132.2" cy="238.6" r=".32"/>
<circle cx="132.2" cy="238.6" r=".55"/>
<circle cx="132.2" cy="238.6" r=".4"/>
<circle cx="156.2" cy="238.6" r=".6"/>
<circle cx="156.2" cy="238.6" r=".33"/>
<circle cx="156.2" cy="238.6" r=".54"/>
<circle cx="156.2" cy="238.6" r=".39"/>
</g>
<g font-size="6.3" fill="#0000a0">
<text x="232.4" y="179">技术要求：</text>
<text x="232.7" y="187.4">1.</text>
<text x="242.7" y="187.4">表面平整边角无毛刺；</text>
<text x="232.7" y="193.9">2.</text>
<text x="242.7" y="193.9">内表面喷涂导电漆；</text>
<text x="232.7" y="200.4">3.</text>
<text x="242.7" y="200.4">表面哑光喷漆PANTONE 冷灰4C，详见喷漆说明书；</text>
<text x="232.7" y="206.9">4.</text>
<text x="242.7" y="206.9">主视图内共嵌入14个IUB-M4-2嵌套；</text>
<text x="232.7" y="213.4">5.</text>
<text x="242.7" y="213.4">共嵌20个IUB-M4-2嵌套，4个IUB-M4-3嵌套；</text>
<text x="232.7" y="219.9">6.</text>
<text x="242.7" y="219.9">未注尺寸公差按GB/T 1804-m 执行；</text>
<text x="232.7" y="226.4">7.</text>
<text x="242.7" y="226.4">未注形位公差按GB/T 1184-K 执行；</text>
<text x="232.7" y="232.9">8.</text>
<text x="242.7" y="232.9">未注尺寸参照stp文件。</text>
</g>
<g font-size="4.4">
<text x="34.2" y="4.2">1</text>
<text x="94.2" y="4.2">2</text>
<text x="144.2" y="4.2">3</text>
<text x="194.2" y="4.2">4</text>
<text x="244.2" y="4.2">5</text>
<text x="294.2" y="4.2">6</text>
<text x="344.2" y="4.2">7</text>
<text x="394.2" y="4.2">8</text>
<text x="11.7" y="25.9">A</text>
<text x="416.7" y="25.9">A</text>
<text x="11.7" y="75.1">B</text>
<text x="416.7" y="75.1">B</text>
<text x="11.7" y="125.1">C</text>
<text x="416.7" y="125.1">C</text>
<text x="11.7" y="175.1">D</text>
<text x="416.7" y="175.1">D</text>
<text x="4" y="192">零 件 代 号</text>
<text x="2.5" y="205.1">借(通)用件登记</text>
<text x="9.5" y="218.1">描图</text>
<text x="416.7" y="225.1">E</text>
<text x="9.5" y="231.1">描校</text>
<text x="5" y="244.2">旧底图总号</text>
<text x="6.5" y="257.2">底图总号</text>
<text x="337.6" y="252.6">ABS</text>
<text x="236.9" y="261.9">标记</text>
<text x="247.1" y="261.9">处数</text>
<text x="259.9" y="261.9">分区</text>
<text x="271.5" y="261.9">更改文件号</text>
<text x="290.4" y="261.9">签名</text>
<text x="301.5" y="261.9">年 月 日</text>
<text x="238.3" y="268.9">设计</text>
<text x="276.9" y="268.9">标准化</text>
<text x="9.4" y="270.1">签字</text>
<text x="238.3" y="276">校对</text>
<text x="277.6" y="276">工艺</text>
<text x="319.3" y="270.7">阶 段 标 记</text>
<text x="344" y="270.7">重量</text>
<text x="356.1" y="270.7">比例</text>
<text x="416.8" y="274.4">F</text>
<text x="343.2" y="279.7">1.972</text>
<text x="356.8" y="279.7">1:8</text>
<text x="9.4" y="283.2">日期</text>
<text x="238.4" y="283">审核</text>
<text x="238.3" y="290.4">批准</text>
<text x="317" y="289.4">共 张</text>
<text x="321.1" y="289.4">1</text>
<text x="330.3" y="289.4">第 张</text>
<text x="334.5" y="289.4">1</text>
<text x="342.1" y="289.4">版本</text>
<text x="34.2" y="296.2">1</text>
<text x="94.2" y="296.2">2</text>
<text x="144.2" y="296.2">3</text>
<text x="194.2" y="296.2">4</text>
<text x="244.2" y="296.2">5</text>
<text x="294.2" y="296.2">6</text>
<text x="344.2" y="296.2">7</text>
<text x="394.2" y="296.2">8</text>
</g>
<g font-size="4.4" fill="#0000a0">
<text x="191.8" y="38.7">IUB-M4-2嵌套</text>
<text x="86.1" y="45.6" transform="rotate(-90 86.1 45.6)">72</text>
<text x="96.7" y="43.2">243</text>
<text x="96.7" y="58.8">150</text>
<text x="86.1" y="64.6" transform="rotate(-90 86.1 64.6)">116</text>
<text x="96.7" y="80.6">272</text>
<text x="86.1" y="87.1" transform="rotate(-90 86.1 87.1)">116</text>
<text x="359.3" y="85.2" transform="rotate(-90 359.3 85.2)">605</text>
<text x="98.1" y="97.1" transform="rotate(-90 98.1 97.1)">76</text>
<text x="97.4" y="112.6">73</text>
<text x="278.5" y="109.1">2-</text>
<text x="286.3" y="109.1">4.5 贯穿</text>
<text x="290.8" y="114.1">8</text>
<text x="296.2" y="114.1">4</text>
<text x="86.1" y="120.6" transform="rotate(-90 86.1 120.6)">193</text>
<text x="189.6" y="124.5">IUB-M4-3嵌套（不能打通）</text>
<text x="92.1" y="126.1" transform="rotate(-90 92.1 126.1)">30</text>
<text x="92.1" y="135.9" transform="rotate(-90 92.1 135.9)">40.9</text>
<text x="159.5" y="141.8" transform="rotate(52 159.5 141.8)">4-</text>
<text x="98.1" y="148.9" transform="rotate(-90 98.1 148.9)">20</text>
<text x="164.3" y="148" transform="rotate(52 164.3 148)">8通</text>
<text x="344.6" y="144.5">4</text>
<text x="359.3" y="145.2" transform="rotate(-90 359.3 145.2)">60</text>
<text x="286.2" y="151.9">420</text>
<text x="143" y="157.9">40</text>
<text x="142.3" y="163.9">105</text>
<text x="142.3" y="169.9">264</text>
<text x="142.3" y="175.9">308</text>
<text x="140.7" y="181.9">351.1</text>
<text x="103.2" y="191.9" transform="rotate(25 103.2 191.9)">R76</text>
<text x="187.2" y="202.8">131</text>
<text x="86.5" y="213.4">IUB-M4-2嵌套</text>
<text x="187.2" y="217.6">181</text>
<text x="187.2" y="234.4">120</text>
</g>
<text font-size="4.4" fill="#010000" x="366.6" y="289.4">替代</text>
<text font-size="4.2" x="376.8" y="260.7">三坛医疗科技</text>
<text font-size="4.1" fill="#010000" x="73.7" y="8" transform="rotate(-180 73.7 8)">MS001-A.03.010SL.1.1</text>
<g font-size="4.1">
<text x="378.5" y="271">MS001-A外壳6</text>
<text x="370.3" y="280.1">MS001-A.03.010SL.1.1</text>
</g>
<text font-size="2.3" x="376.8" y="263.6">Santa Medical Technology</text>
</svg>
